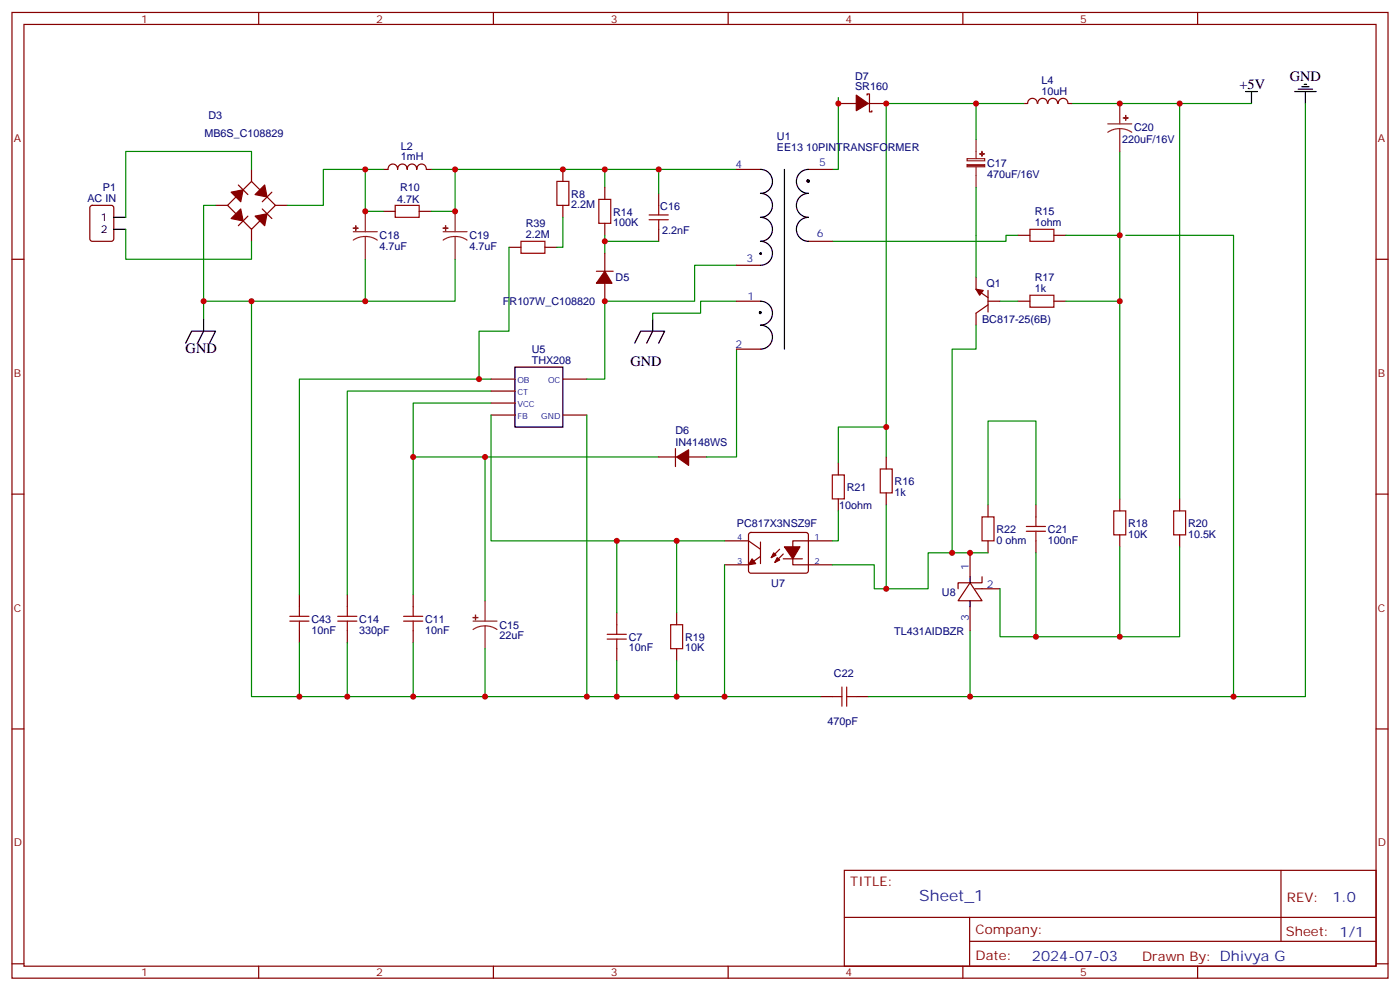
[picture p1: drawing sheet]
<svg xmlns="http://www.w3.org/2000/svg" width="412mm" height="292mm" viewBox="0 0 412 292" stroke-linecap="round" stroke-linejoin="round" font-family="sans-serif">
<g fill="none" stroke="#870000" stroke-width=".35">
<path d="M3.5 3.7h405.4v284.3h-405.4zM7.1 7.2h398.2v277.3h-398.2zM76.2 3.7v3.5M145.3 3.7v3.5M214.5 3.7v3.5M283.6 3.7v3.5M352.8 3.7v3.5M246.9 30.5h5.3M255.4 28v-.3h.7v5.2h.7v-.3M255.8 30.5h5.3M301.6 30.5h1.1M302.7 30.5a1.41 1.41 0 0 1 1.4-1.5 1.41 1.41 0 0 1 1.4 1.5"/>
<path d="M305.7 30.5a1.41 1.41 0 0 1 1.4-1.6 1.41 1.41 0 0 1 1.4 1.6M308.7 30.5a1.41 1.41 0 0 1 1.4-1.6 1.41 1.41 0 0 1 1.4 1.6M311.7 30.5a1.41 1.41 0 0 1 1.5-1.5 1.41 1.41 0 0 1 1.4 1.5M314.7 30.5h1M70.2 54.5l2.8 2.8M74.1 49.9v3.5M80.1 56.6l-2.8 2.8M112.9 49.9h1.4a1.42 1.42 0 0 1 1.4-1.6 1.42 1.42 0 0 1 1.4 1.6 1.42 1.42 0 0 1 1.4-1.6 1.42 1.42 0 0 1 1.4 1.6 1.42 1.42 0 0 1 1.5-1.6 1.42 1.42 0 0 1 1.4 1.6 1.42 1.42 0 0 1 1.4-1.6 1.42 1.42 0 0 1 1.4 1.6h1.4M165.8 49.9v3.5M178.2 55.2v3.5M194 56.9v3.6M217 49.9h7"/>
<path d="M238.1 49.9h7.1M3.5 76.3h3.6M26.7 60.7l.5-.2h5.6l.7 .4v9.4l-.4 .7h-5.9l-.7-.4v-9.4zM63.5 60.5h3.5M67 60.5l7.1-7.1 7 7.1-7 7zM73 63.6l-2.8 2.9M74.1 67.5v3.5M77.3 61.5l2.8 2.8M81.1 60.5h3.6M112.9 62.2h3.5M123.5 62.2h3.5M149.9 72.8h3.6"/>
<path d="M160.5 72.8h3.5M165.8 60.5v3.5M175.7 79.9h4.9M178.2 65.8v3.5M178.2 74.6v5.3M194 67.5v3.5M217 78.1h7M238.1 71h7.1M299.9 69.3h3.5M310.4 69.3h3.6M405.3 76.3h3.6M178.2 83.4v5.3"/>
<path d="M217 88.7h7M287.5 81.6v3.6l3.5 2.4M291 85.5v6.4M291 88.7h3.6M291 89.7l-3.5 2.5v3.5M299.9 88.7h3.5M310.4 88.7h3.6M144.6 111.6h7.1M144.6 115.1h7.1M144.6 118.7h7.1M165.8 111.6h7.1M217 102.8h7"/>
<path d="M144.6 122.2h7.1M165.8 122.2h7.1M194 134.5h5.3M199 132.1v5.3M202.8 134.5h5.3M246.9 136.3v3.5M261.1 134.5v3.6M3.5 145.5h3.6M213.4 159.2h7.1l3.5 2.5M220.7 157l.5-.2h16.5l.4 .7v10.8l-.7 .5-16.5-.1-.4-.6v-10.6zM224 159.6v6.3M245.2 159.2h-11.7v7.1h11.7"/>
<path d="M246.9 146.9v3.5M261.1 145.1v3.6M291 148.7v3.5M291 159.2v3.6M305.2 148.7v3.5M305.2 159.2v3.6M329.8 146.9v3.5M329.8 157.5v3.5M347.5 146.9v3.5M347.5 157.5v3.5M405.3 145.5h3.6M88.2 175.1v3.5"/>
<path d="M102.3 175.1v3.5M121.7 175.1v3.5M224 163.8l-3.5 2.5h-7.1M229.7 161.7l-2.5 2.5M230.7 163.1l-2.5 2.5M230.7 164.5h5.7M285.8 171.6l3.5 5.3h-7.1zM285.8 162.8v7M285.8 178.6v7.1M287.2 173.4h7.4M289.3 169.8v1.8h-7.1v1.8M88.2 185.7v3.5"/>
<path d="M102.3 185.7v3.5M121.7 185.7v3.5M181.7 180.4v3.5M181.7 191v3.5M199.3 180.4v3.5M199.3 191v3.5M3.5 214.6h3.6M241.7 205.1h3.5M252.2 205.1h3.6M405.3 214.6h3.6M248.7 256.3h156.6v28.2h-156.6zM377.3 256.3v20.9"/>
<path d="M248.7 270.1h156.5M285.6 277.2h119.6M285.6 270.1v14.1M3.5 283.8h3.6M76.2 284.5v3.5M145.3 284.5v3.5M214.5 284.5v3.5M283.6 284.5v3.5M352.8 284.5v3.5M405.3 283.8h3.6"/>
</g>
<g fill="none" stroke="#a10000" stroke-width=".35">
<path d="M164 53.4h3.6v7.1h-3.6zM176.4 58.7h3.5v7.1h-3.5zM116.4 60.5h7.1v3.5h-7.1zM153.5 71h7v3.6h-7zM191.2 64.7h5.6M191.2 63.3h5.6M194 60.5v2.8M194 64.7v2.8M303.4 67.5h7v3.5h-7zM303.4 86.9h7v3.6h-7zM245.2 139.8h3.5v7.1h-3.5zM259.3 138.1h3.5v7h-3.5z"/>
<path d="M289.3 152.2h3.5v7h-3.5zM302.3 156.4h5.7M302.3 155h5.7M305.2 152.2v2.8M305.2 156.4v2.8M328.1 150.4h3.5v7.1h-3.5zM345.7 150.4h3.5v7.1h-3.5zM88.2 178.6v2.9M102.3 178.6v2.9M121.7 178.6v2.9M85.4 182.9h5.6M85.4 181.5h5.6"/>
<path d="M88.2 182.9v2.8M99.5 182.9h5.6M99.5 181.5h5.6M102.3 182.9v2.8M118.9 182.9h5.6M118.9 181.5h5.6M121.7 182.9v2.8M178.9 186.8h5.6M178.9 188.2h5.6M181.7 183.9v2.9M181.7 188.2v2.8M197.6 183.9h3.5v7.1h-3.5z"/>
<path d="M245.2 205.1h2.8M248 202.3v5.6M249.4 202.3v5.6M249.4 205.1h2.8"/>
</g>
<g fill="none" stroke="#008700" stroke-width=".35">
<path d="M246.9 28.7v21.2h-1.7M287.5 30.5h-26.4v104M301.6 30.5h-14.1v10.6M315.7 30.5h31.8v116.4M347.5 30.5h21.2M384.5 30.5v174.6h-98.7v-19.4M74.1 49.9v-5.3h-37.1v19.4M107.6 49.9h5.3M127 49.9h7.1v12.3h-7.1M134.1 49.9h44.1v5.3M178.2 49.9h15.8v7M194 49.9h23"/>
<path d="M287.5 55.2v26.4M329.8 44.6v102.3M37 67.5v8.8h37.1v-5.3M63.5 60.5h-3.5v28.2h47.6M84.7 60.5h10.5v-10.6h12.4v12.3h5.3M107.6 76.3v12.4h26.5v-12.4M149.9 72.8v24.7h-8.8v14.1h3.5M165.8 64v8.8h-1.8M178.2 69.3v5.3M178.2 71h15.8M217 78.1h-12.4v10.6h-26.4v22.9h-5.3M299.9 69.3h-3.6v1.7h-51.1"/>
<path d="M314 69.3h15.8M331.6 69.3h31.8v135.8M60 88.7v5.3M74.1 88.7v116.4h14.1M217 88.7h-10.6v3.5h-14.1v1.8M287.5 95.7v7.1h-7v60h10.5M294.6 88.7h5.3M314 88.7h15.8M141.1 111.6h-52.9v63.5M144.6 115.1h-42.3v60M144.6 118.7h-22.9v56.4M217 102.8v31.7h-8.9"/>
<path d="M121.7 134.5h72.3M142.9 134.5v42.4M144.6 122.2v37h37.1M172.9 122.2v82.9M261.1 125.7h-14.2v10.6M199.3 159.2h-17.6v21.2M213.4 159.2h-14.1v21.2M246.9 150.4v8.8h-1.7M261.1 148.7v24.7h12.3v-10.6h7.1M291 148.7v-24.7h14.2v24.7M213.4 166.3v38.8h28.3M245.2 166.3h12.3v7.1h3.6"/>
<path d="M294.6 173.4v14.1h10.6M305.2 162.8v24.7h24.6M329.8 161v26.5h17.7v-26.5M88.2 189.2v15.9h93.5M102.3 189.2v15.9M121.7 189.2v15.9M142.9 191v14.1M181.7 194.5v10.6h17.6M199.3 194.5v10.6h14.1M255.8 205.1h30"/>
</g>
<g fill="none" stroke="#8c2424" stroke-width=".35">
<path d="M326.3 36.5h7.1M329.8 37.9l-1.8 .2-1.7 .8M329.8 37.9l1.9 .2 1.7 .8M329.8 30.5v6M329.8 37.9v6.7M284.9 46.7h5.2v.6h-5.2zM287.5 41.1v5.6M287.5 49.2v6M104.1 68.2h7M107.6 69.6l1.8 .3 1.7 .8M107.6 69.6l-1.9 .3-1.6 .8M107.6 62.2v6"/>
<path d="M107.6 69.6v6.7M130.5 68.2h7.1M134.1 69.6l1.8 .3 1.7 .8M134.1 69.6l-1.9 .3-1.7 .8M134.1 62.2v6M134.1 69.6v6.7M142.9 176.9v6M139.3 182.9h7.1M142.9 184.3l1.8 .2 1.7 .8M142.9 184.3l-1.9 .2-1.7 .8M142.9 184.3v6.7"/>
</g>
<g fill="#8c2424" stroke="#8c2424" stroke-width=".35">
<path d="M330.9 34.7h1.4z"/>
<path d="M331.6 34v1.4z"/>
<path d="M284.9 48.5h5.2v.6h-5.2z"/>
<path d="M288.6 45.3h1.4z"/>
<path d="M289.2 44.6l.1 1.4z"/>
<path d="M104.1 67.2h1.4z"/>
<path d="M104.8 66.5v1.4z"/>
<path d="M130.5 67.2h1.4z"/>
<path d="M131.2 66.5l.1 1.4z"/>
<path d="M139.3 181.8l1.5 .1z"/>
<path d="M140.1 181.1v1.4z"/>
</g>
<g fill="none" stroke="#000" stroke-width=".35">
<path d="M366.9 27h3.5M368.7 27v3.5M381.4 27h6.3M382.4 26.2h4.2M383.5 25.5h2.1M384.2 24.8h.7M384.5 27v3.5M224 49.9a3.5 3.5 0 0 1 3.5 3.5 3.5 3.5 0 0 1-3.5 3.5 3.5 3.5 0 0 1 3.5 3.6 3.5 3.5 0 0 1-3.5 3.5 3.5 3.5 0 0 1 3.5 3.5 3.5 3.5 0 0 1-3.5 3.5 3.5 3.5 0 0 1 3.5 3.6 3.5 3.5 0 0 1-3.5 3.5M231.1 49.9v52.9M238.1 49.9a3.5 3.5 0 0 0-3.5 3.5 3.5 3.5 0 0 0 3.5 3.5 3.5 3.5 0 0 0-3.5 3.6 3.5 3.5 0 0 0 3.5 3.5 3.5 3.5 0 0 0-3.5 3.5 3.5 3.5 0 0 0 3.5 3.5M238.1 53.4l-.3-.1v-.3h.3l.3 .2v.2l-.6 .2v-.5l.4 .2-.2 .3h.3v-.2M33.5 64h3.5"/>
<path d="M33.5 67.5h3.5M224 74.6l.2 .1-.2 .1v-.3l.3 .3h-.4M60 94v3.5l-1.8 3.5M192.3 94v3.5l-1.8 3.5M223.9 92.1v-.3l.3 .1h-.5l.2 .4 .3-.1-.1-.3h-.2l.1 .3M224 88.7a3.5 3.5 0 0 1 3.5 3.5 3.5 3.5 0 0 1-3.5 3.5 3.5 3.5 0 0 1 3.5 3.6 3.5 3.5 0 0 1-3.5 3.5M54.7 101l1.7-3.5h7.1l-1.8 3.5M151.7 108.1h14.1v17.6h-14.1zM187 101l1.7-3.5h7.1l-1.8 3.5M285.8 169.8v1.8M285.8 176.9v1.7"/>
</g>
<g fill="#870000" stroke="#870000" stroke-width=".35">
<path d="M287.5 85.2l2.1 .3-1 1.4z"/>
<path d="M252.2 28l3.6 2.5-3.6 2.1z"/>
<path d="M221.5 164.5l1.1 1.4-2.1 .4z"/>
<path d="M229 164.2l.7 .7-1.5 .7z"/>
<path d="M227.9 162.8l.7 .7-1.4 .7z"/>
<path d="M231.1 161h4.6l-2.2 3.5z"/>
<path d="M68.1 56.6l3.5-.7-.7 3.5z"/>
<path d="M78 54.5l.7 3.5-3.6-.7z"/>
<path d="M70.9 61.5l.7 3.6-3.5-.8z"/>
<path d="M75.1 63.6l3.6-.7-.7 3.6z"/>
<path d="M178.2 79.9l2.1 3.5h-4.6z"/>
<path d="M199.3 134.5l3.5-2.1v4.6z"/>
</g>
<g fill="#c00">
<circle cx="329.8" cy="187.5" r=".88"/>
<circle cx="329.8" cy="69.3" r=".88"/>
<circle cx="329.8" cy="88.7" r=".88"/>
<circle cx="347.5" cy="30.5" r=".88"/>
<circle cx="329.8" cy="30.5" r=".88"/>
<circle cx="305.2" cy="187.5" r=".88"/>
<circle cx="285.8" cy="162.8" r=".88"/>
<circle cx="261.1" cy="125.7" r=".88"/>
<circle cx="280.5" cy="162.8" r=".88"/>
<circle cx="261.1" cy="173.4" r=".88"/>
<circle cx="363.4" cy="205.1" r=".88"/>
<circle cx="285.8" cy="205.1" r=".88"/>
<circle cx="213.4" cy="205.1" r=".88"/>
<circle cx="199.3" cy="205.1" r=".88"/>
<circle cx="199.3" cy="159.2" r=".88"/>
<circle cx="107.6" cy="88.7" r=".88"/>
<circle cx="60" cy="88.7" r=".88"/>
<circle cx="134.1" cy="62.2" r=".88"/>
<circle cx="107.6" cy="62.2" r=".88"/>
<circle cx="107.6" cy="49.9" r=".88"/>
<circle cx="134.1" cy="49.9" r=".88"/>
<circle cx="165.8" cy="49.9" r=".88"/>
<circle cx="178.2" cy="49.9" r=".88"/>
<circle cx="178.2" cy="71" r=".88"/>
<circle cx="181.7" cy="205.1" r=".88"/>
<circle cx="142.9" cy="205.1" r=".88"/>
<circle cx="121.7" cy="205.1" r=".88"/>
<circle cx="102.3" cy="205.1" r=".88"/>
<circle cx="172.9" cy="205.1" r=".88"/>
<circle cx="141.1" cy="111.6" r=".88"/>
<circle cx="181.7" cy="159.2" r=".88"/>
<circle cx="74.1" cy="88.7" r=".88"/>
<circle cx="88.2" cy="205.1" r=".88"/>
<circle cx="121.7" cy="134.5" r=".88"/>
<circle cx="142.9" cy="134.5" r=".88"/>
<circle cx="287.5" cy="30.5" r=".88"/>
<circle cx="261.1" cy="30.5" r=".88"/>
<circle cx="194" cy="49.9" r=".88"/>
<circle cx="178.2" cy="88.7" r=".88"/>
<circle cx="246.9" cy="30.5" r=".88"/>
</g>
<text font-size="4.6" fill="#00f" x="270.8" y="265.3">Sheet_1</text>
<g font-size="4.2">
<text x="379.9" y="23.7">GND</text>
<text x="365.1" y="26.2">+5V</text>
<text x="54.7" y="103.9">GND</text>
<text x="185.7" y="107.9">GND</text>
</g>
<g font-size="4.2" fill="#00f">
<text x="392.5" y="265.5">1.0</text>
<text x="304" y="282.9">2024-07-03</text>
</g>
<g font-size="3.9" fill="#800">
<text x="250.5" y="260.8">TITLE:</text>
<text x="379.1" y="265.5">REV:</text>
<text x="287.4" y="275">Company:</text>
<text x="378.7" y="275.7">Sheet: 1/1</text>
<text x="287.4" y="282.7">Date:</text>
<text x="336.4" y="282.8">Drawn By: Dhivya G</text>
</g>
<g font-size="3.2" fill="#800">
<text x="41.6" y="6.7">1</text>
<text x="110.8" y="6.7">2</text>
<text x="179.9" y="6.7">3</text>
<text x="249.1" y="6.7">4</text>
<text x="318.2" y="6.7">5</text>
<text x="4.1" y="41.8">A</text>
<text x="405.9" y="41.8">A</text>
<text x="4.1" y="110.9">B</text>
<text x="405.9" y="110.9">B</text>
<text x="4.1" y="180.1">C</text>
<text x="405.9" y="180.1">C</text>
<text x="4.1" y="249.2">D</text>
<text x="405.9" y="249.2">D</text>
<text x="41.6" y="287.5">1</text>
<text x="110.8" y="287.5">2</text>
<text x="179.9" y="287.5">3</text>
<text x="249.1" y="287.5">4</text>
<text x="318.2" y="287.5">5</text>
</g>
<g font-size="3.2" fill="#000080">
<text x="251.9" y="23.5">D7</text>
<text x="251.9" y="26.6">SR160</text>
<text x="306.8" y="27.9">10uH</text>
<text x="306.8" y="24.6">L4</text>
<text x="61.4" y="35.2">D3</text>
<text x="60.2" y="40.4">MB6S_C108829</text>
<text x="228.9" y="41.2">U1</text>
<text x="334.1" y="38.7">C20</text>
<text x="118.1" y="47.2">1mH</text>
<text x="118.1" y="44.1">L2</text>
<text x="228.9" y="44.5">EE13 10PINTRANSFORMER</text>
<text x="330.5" y="42.2">220uF/16V</text>
<text x="290.8" y="52.4">470uF/16V</text>
<text x="290.8" y="49.3">C17</text>
<text x="25.7" y="59.4">AC IN</text>
<text x="30.3" y="56.2">P1</text>
<text x="117" y="59.9">4.7K</text>
<text x="117.8" y="56.3">R10</text>
<text x="168.3" y="58.2">R8</text>
<text x="168.3" y="61.3">2.2M</text>
<text x="180.6" y="63.5">R14</text>
<text x="194.5" y="61.7">C16</text>
<text x="304.8" y="63.4">R15</text>
<text x="111.8" y="70.5">C18</text>
<text x="138.3" y="70.5">C19</text>
<text x="154.9" y="70">2.2M</text>
<text x="154.9" y="66.9">R39</text>
<text x="180.6" y="66.6">100K</text>
<text x="195" y="68.8">2.2nF</text>
<text x="304.8" y="66.5">1ohm</text>
<text x="111.8" y="73.6">4.7uF</text>
<text x="138.3" y="73.6">4.7uF</text>
<text x="181.3" y="82.8">D5</text>
<text x="304.8" y="82.8">R17</text>
<text x="148.2" y="89.9">FR107W_C108820</text>
<text x="290.6" y="84.6">Q1</text>
<text x="304.8" y="85.9">1k</text>
<text x="289.3" y="95.2">BC817-25(6B)</text>
<text x="156.6" y="107">THX208</text>
<text x="156.6" y="103.8">U5</text>
<text x="199" y="131.4">IN4148WS</text>
<text x="199" y="127.9">D6</text>
<text x="263.5" y="142.9">R16</text>
<text x="247.2" y="149.9">10ohm</text>
<text x="249.4" y="144.6">R21</text>
<text x="263.5" y="146">1k</text>
<text x="217" y="155.1">PC817X3NSZ9F</text>
<text x="332.3" y="155.2">R18</text>
<text x="350" y="155.2">R20</text>
<text x="293.5" y="160.1">0 ohm</text>
<text x="293.5" y="157">R22</text>
<text x="308.7" y="160.1">100nF</text>
<text x="308.7" y="157">C21</text>
<text x="332.3" y="158.3">10K</text>
<text x="350" y="158.3">10.5K</text>
<text x="227.2" y="172.8">U7</text>
<text x="277.5" y="175.4">U8</text>
<text x="91.7" y="183.4">C43</text>
<text x="105.8" y="183.4">C14</text>
<text x="125.2" y="183.4">C11</text>
<text x="147.1" y="185.2">C15</text>
<text x="91.7" y="186.5">10nF</text>
<text x="105.8" y="186.5">330pF</text>
<text x="125.2" y="186.5">10nF</text>
<text x="147.1" y="188.3">22uF</text>
<text x="185.2" y="191.8">10nF</text>
<text x="185.2" y="188.6">C7</text>
<text x="201.8" y="191.8">10K</text>
<text x="201.8" y="188.6">R19</text>
<text x="263.4" y="187">TL431AIDBZR</text>
<text x="245.7" y="199.3">C22</text>
<text x="243.8" y="213.4">470pF</text>
</g>
<g font-size="3.2" fill="#00f">
<text x="216.7" y="49.5">4</text>
<text x="241.3" y="48.8">5</text>
<text x="240.6" y="69.6">6</text>
<text x="219.9" y="77">3</text>
<text x="220.2" y="88.3">1</text>
<text x="216.7" y="102.4">2</text>
<text x="285.4" y="167.7" transform="rotate(-90 285.4 167.7)">1</text>
<text x="290.7" y="173">2</text>
<text x="285.4" y="182.8" transform="rotate(-90 285.4 182.8)">3</text>
</g>
<g font-size="3.2">
<text x="29.7" y="65.1">1</text>
<text x="29.7" y="68.6">2</text>
</g>
<g font-size="2.5" fill="#00f">
<text x="152.4" y="112.7">OB</text>
<text x="161.4" y="112.7">OC</text>
<text x="152.4" y="116.2">CT</text>
<text x="152.4" y="119.7">VCC</text>
<text x="152.4" y="123.3">FB</text>
<text x="159.4" y="123.3">GND</text>
<text x="217.2" y="158.9">4</text>
<text x="239.9" y="158.9">1</text>
<text x="217.2" y="165.9">3</text>
<text x="239.9" y="165.9">2</text>
</g>
</svg>
